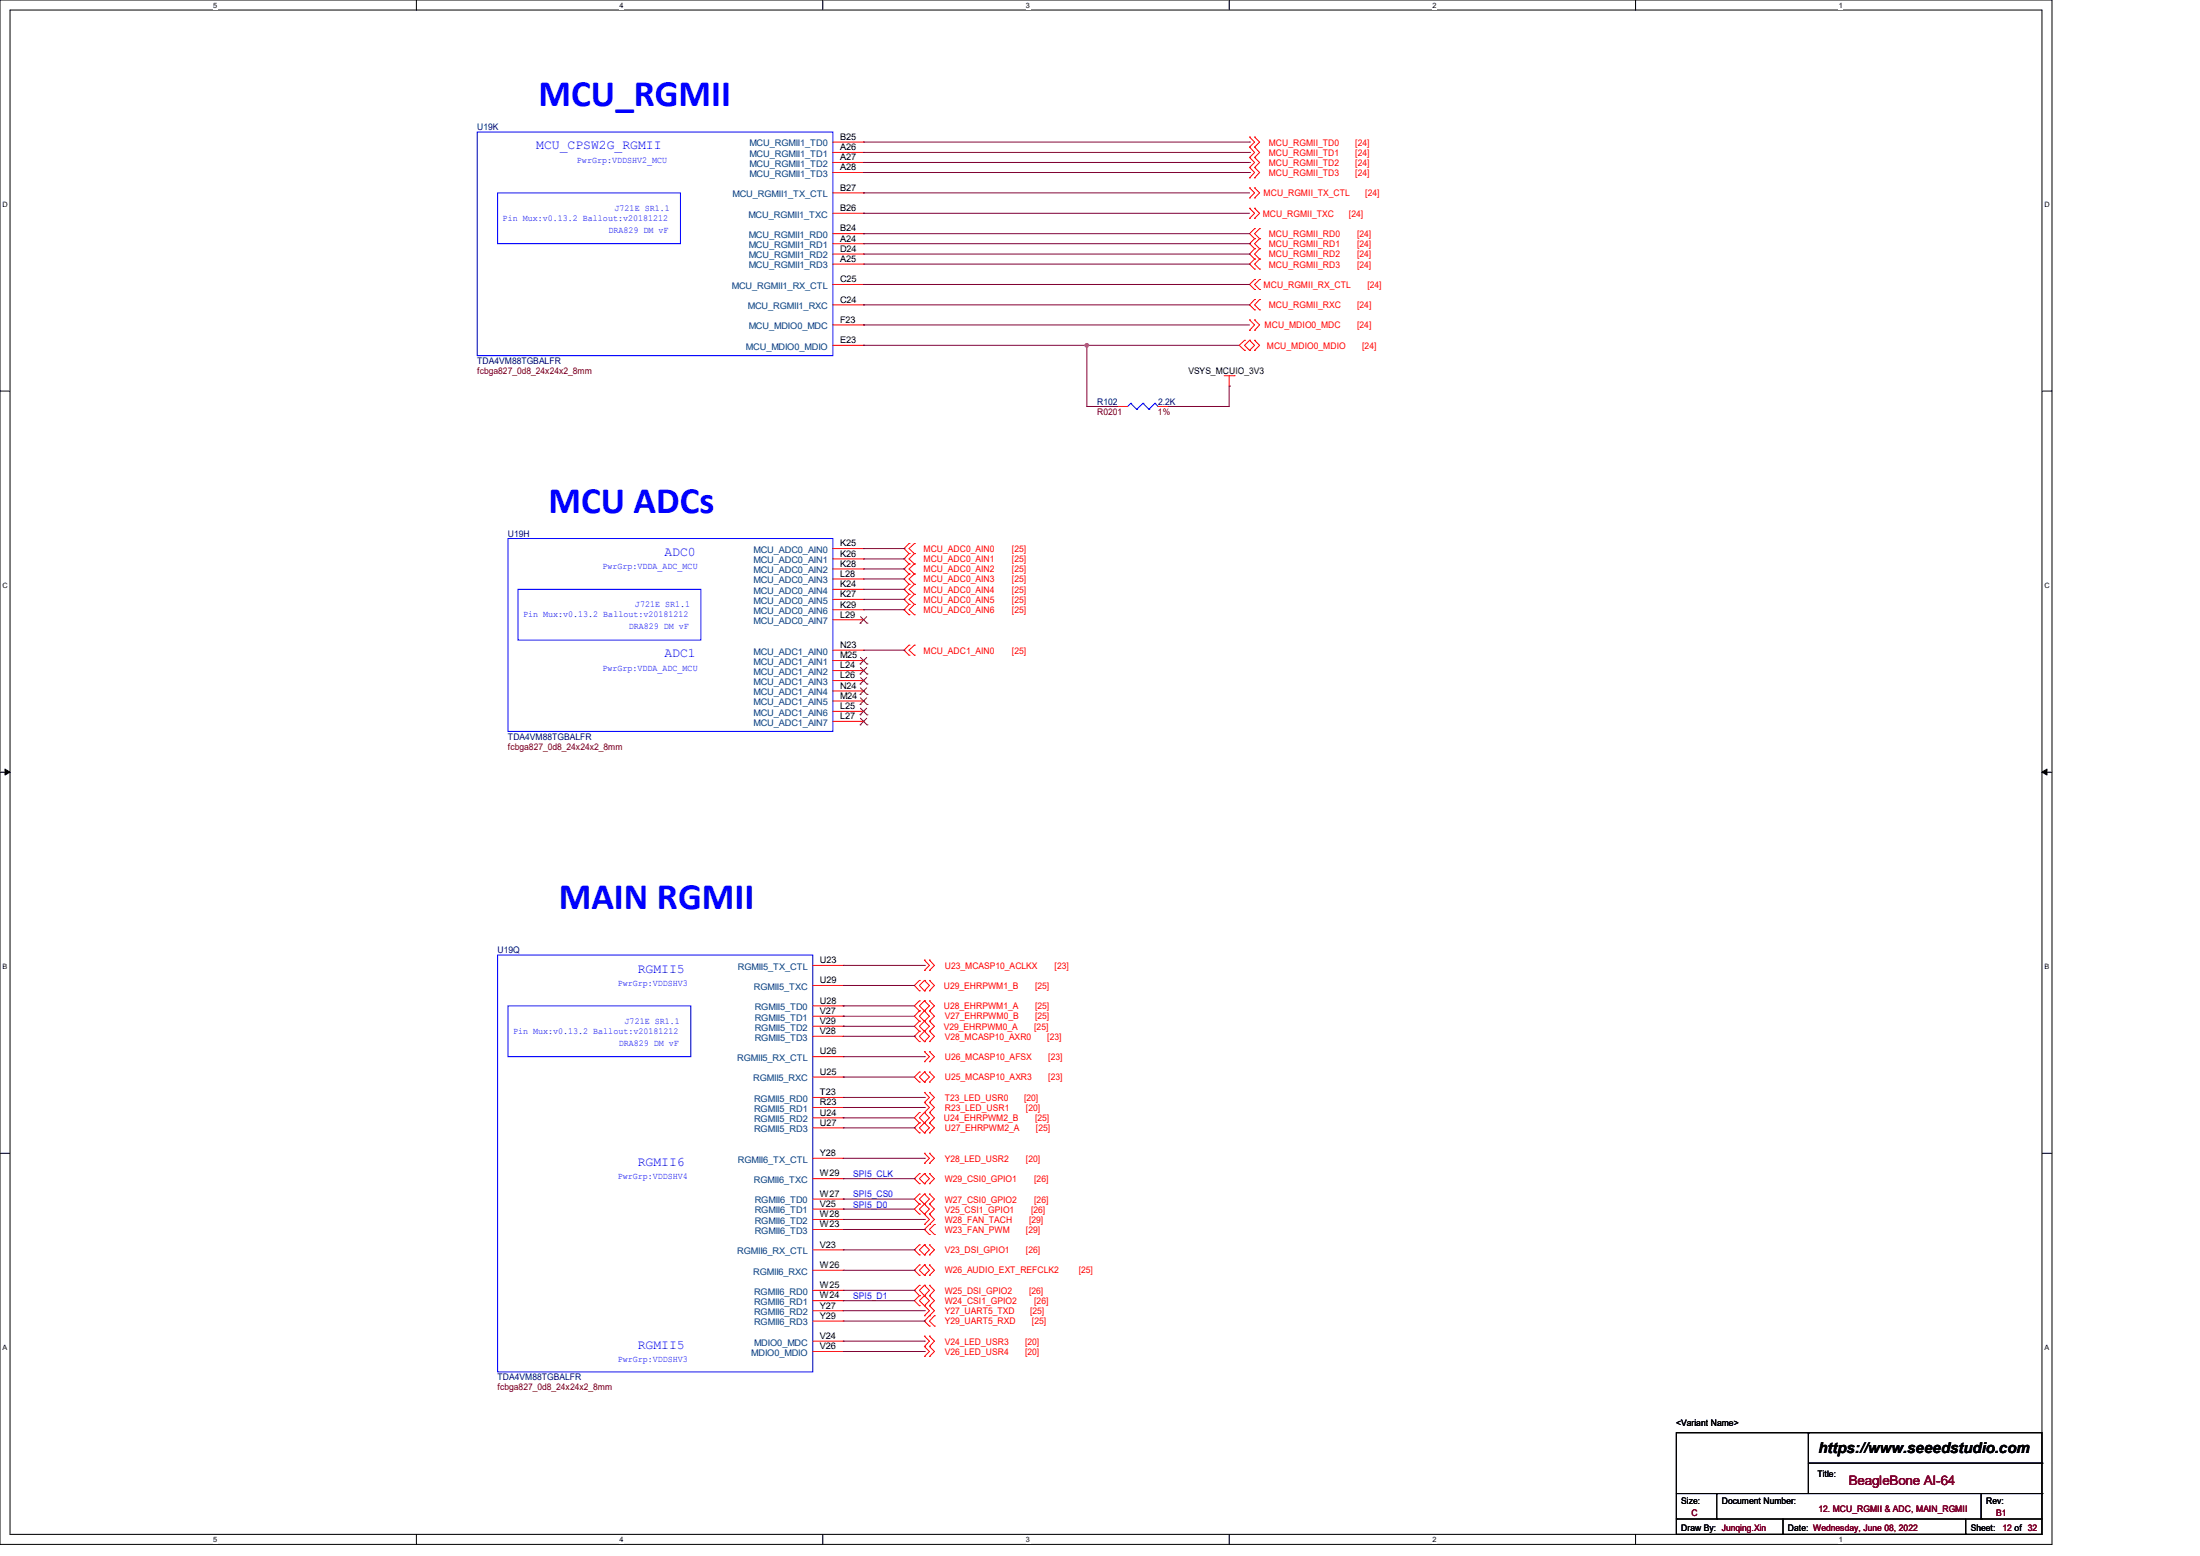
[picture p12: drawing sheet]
<svg xmlns="http://www.w3.org/2000/svg" width="297mm" height="210mm" viewBox="0 0 297 210" stroke-linecap="round" stroke-linejoin="round" font-family="sans-serif">
<path d="M0 0h277v208.4h-277zM1.4 1.4h274.3v205.7h-274.3z" fill="none" stroke="#000" stroke-width=".14"/>
<g fill="#fff">
<path d="M28.8 .1h.5v1.1h-.5z"/>
<path d="M28.8 207.2h.5v1.1h-.5z"/>
</g>
<path d="M56.2 0v1.4M56.2 207.1v1.3" fill="none" stroke="#000" stroke-width=".14"/>
<g fill="#fff">
<path d="M83.7 .1h.5v1.1h-.5z"/>
<path d="M83.7 207.2h.5v1.1h-.5z"/>
</g>
<path d="M111.1 0v1.4M111.1 207.1v1.3" fill="none" stroke="#000" stroke-width=".14"/>
<g fill="#fff">
<path d="M138.5 .1h.6v1.1h-.6z"/>
<path d="M138.5 207.2h.6v1.1h-.6z"/>
</g>
<path d="M165.9 0v1.4M165.9 207.1v1.3" fill="none" stroke="#000" stroke-width=".14"/>
<g fill="#fff">
<path d="M193.4 .1h.5v1.1h-.5z"/>
<path d="M193.4 207.2h.5v1.1h-.5z"/>
</g>
<path d="M220.8 0v1.4M220.8 207.1v1.3" fill="none" stroke="#000" stroke-width=".14"/>
<g fill="#fff">
<path d="M248.2 .1h.6v1.1h-.6z"/>
<path d="M248.2 207.2h.6v1.1h-.6z"/>
<path d="M.3 27.1h.8v1.1h-.8z"/>
<path d="M276 27.1h.7v1.1h-.7z"/>
<path d="M.3 78.5h.8v1.1h-.8z"/>
<path d="M276 78.5h.7v1.1h-.7z"/>
</g>
<path d="M0 52.8h1.4M275.7 52.8h1.3" fill="none" stroke="#000" stroke-width=".14"/>
<g fill="#fff">
<path d="M.3 129.9h.7v1.1h-.7z"/>
<path d="M276 129.9h.6v1.1h-.6z"/>
</g>
<path d="M0 104.2h1.4M275.7 104.2h1.3" fill="none" stroke="#000" stroke-width=".14"/>
<path d="M.7 103.8l.7 .4-.7 .4zM275.7 104.2l.7-.4v.8z" fill="#000" stroke="#000" stroke-width=".14"/>
<g fill="#fff">
<path d="M.3 181.4h.7v1.1h-.7z"/>
<path d="M276 181.4h.6v1.1h-.6z"/>
</g>
<g fill="none" stroke="#000" stroke-width=".14">
<path d="M0 155.7h1.4M275.7 155.7h1.3M226.3 193.4h49.4v13.7h-49.4zM244.1 193.4h.1M244.1 193.4v8.2M244.1 197.5h31.6M275.7 197.5h.1M226.3 205h.1M226.3 205h49.4M226.3 201.6h49.4M231.8 205h.1M231.8 201.6v3.4"/>
<path d="M240.7 207.1h.1M240.7 205v2.1M265.4 207.1h.1M265.4 205v2.1M267.5 205h.1M267.5 201.6v3.4M275.7 201.6h.1"/>
</g>
<g fill="none" stroke="#f00" stroke-width=".14">
<path d="M112.4 19.2h4.2M116.6 19.2h.1M168.7 19.9h.1M168.7 18.5h.1M168.7 18.5l.7 .7-.7 .7M168.7 19.9l.7 .7-.7 .7M169.4 19.9h.1M169.4 18.5h.1M169.4 18.5l.7 .7-.7 .7M169.4 19.9l.7 .7-.7 .7M112.4 20.6h4.2M112.4 21.9h4.2"/>
<path d="M112.4 23.3h4.2M112.4 26h4.2M112.4 28.8h4.2M112.4 31.5h4.2M112.4 32.9h4.2M112.4 34.3h4.2M112.4 35.6h4.2M112.4 38.4h4.2M116.6 20.6h.1M116.6 21.9h.1M116.6 23.3h.1M116.6 26h.1"/>
<path d="M116.6 28.8h.1M116.6 31.5h.1M116.6 32.9h.1M116.6 34.3h.1M116.6 35.6h.1M116.6 38.4h.1M168.7 21.3h.1M168.7 22.6h.1M168.7 24h.1M168.7 26.7h.1M168.7 25.4h.1M168.7 29.5h.1"/>
<path d="M168.7 28.1h.1M168.7 28.1l.7 .7-.7 .7M168.7 21.3l.7 .6-.7 .7M168.7 22.6l.7 .7-.7 .7M168.7 25.4l.7 .6-.7 .7M169.4 21.3h.1M169.4 22.6h.1M169.4 24h.1M169.4 26.7h.1M169.4 25.4h.1M169.4 29.5h.1M169.4 28.1h.1"/>
<path d="M169.4 30.9h.1M169.4 32.2h.1M169.4 33.6h.1M169.4 35h.1M169.4 36.3h.1M169.4 37.7h.1M169.4 39.1h.1M169.4 28.1l.7 .7-.7 .7M169.4 32.2l-.7 .7 .7 .7M169.4 21.3l.7 .6-.7 .7M169.4 22.6l.7 .7-.7 .7M169.4 25.4l.7 .6-.7 .7"/>
<path d="M169.4 30.9l-.7 .6 .7 .7M169.4 33.6l-.7 .7 .7 .7M169.4 35l-.7 .6 .7 .7M169.4 37.7l-.7 .7 .7 .7M170.1 32.2h.1M170.1 30.9h.1M170.1 33.6h.1M170.1 35h.1M170.1 36.3h.1M170.1 39.1h.1M170.1 37.7h.1M170.1 30.9l-.7 .6 .7 .7"/>
<path d="M170.1 32.2l-.7 .7 .7 .7M170.1 33.6l-.7 .7 .7 .7M170.1 35l-.7 .6 .7 .7M170.1 37.7l-.7 .7 .7 .7M112.4 41.1h4.2M112.4 43.9h4.2M112.4 46.6h4.2M116.6 41.1h.1M116.6 43.9h.1M116.6 46.6h.1M150.9 54.9h.1M150.9 54.9h1.3"/>
<path d="M156.3 54.9h1.4M157.7 54.9h.1M165.3 50.7h1.3M165.9 52.1h.1M165.9 50.7v1.4M166.6 50.7h.1M168 45.9h.1M168 47.3h.1M168 45.9l-.7 .7 .7 .7M168.7 44.6h.1M168.7 43.2h.1M168.7 47.3h.1"/>
<path d="M168.7 45.9h.1M168.7 43.2l.7 .7-.7 .7M168.7 45.9l-.7 .7 .7 .7M168.7 45.9l.7 .7-.7 .7M169.4 40.4h.1M169.4 41.8h.1M169.4 44.6h.1M169.4 43.2h.1M169.4 45.9h.1M169.4 47.3h.1M169.4 40.4l-.7 .7 .7 .7M169.4 43.2l.7 .7-.7 .7"/>
<path d="M169.4 45.9l.7 .7-.7 .7M170.1 41.8h.1M170.1 40.4h.1M170.1 40.4l-.7 .7 .7 .7M112.4 74h4.2M112.4 75.4h4.2M112.4 76.8h4.2M112.4 78.1h4.2M112.4 79.5h4.2M116.6 74h.1M116.6 75.4h.1M116.6 76.8h.1"/>
<path d="M116.6 78.1h.1M116.6 79.5h.1M122.7 73.4h.1M122.7 74.7h.1M122.7 76.1h.1M122.7 77.5h.1M122.7 78.9h.1M122.7 73.4l-.7 .6 .7 .7M122.7 74.7l-.7 .7 .7 .7M122.7 76.1l-.7 .7 .7 .7M122.7 77.5l-.7 .6 .7 .8M122.7 78.9l-.7 .6 .7 .7"/>
<path d="M123.4 74.7h.1M123.4 73.4h.1M123.4 76.1h.1M123.4 77.5h.1M123.4 78.9h.1M123.4 73.4l-.7 .6 .7 .7M123.4 74.7l-.7 .7 .7 .7M123.4 76.1l-.7 .7 .7 .7M123.4 77.5l-.7 .6 .7 .8M123.4 78.9l-.7 .6 .7 .7M112.4 80.9h4.2M112.4 82.3h4.2"/>
<path d="M112.4 83.7h4.2M112.4 87.8h4.2M112.4 89.2h4.2M112.4 90.5h4.2M112.4 91.9h4.2M112.4 93.3h4.2M112.4 94.6h4.2M112.4 96h4.2M112.4 97.4h4.2M116.6 80.9h.1M116.6 82.3h.1M116.6 83.7h.1"/>
<path d="M116.6 87.8h.1M116.6 89.2h.1M116.6 90.5h.1M116.6 91.9h.1M116.6 93.3h.1M116.6 94.6h.1M116.6 96h.1M116.6 97.4h.1M122.7 80.2h.1M122.7 81.6h.1M122.7 83h.1M122.7 87.1h.1"/>
<path d="M122.7 88.4h.1M122.7 80.2l-.7 .7 .7 .7M122.7 81.6l-.7 .7 .7 .7M122.7 87.1l-.7 .7 .7 .6M123.4 80.2h.1M123.4 81.6h.1M123.4 83h.1M123.4 88.4h.1M123.4 87.1h.1M123.4 80.2l-.7 .7 .7 .7M123.4 81.6l-.7 .7 .7 .7M123.4 87.1l-.7 .7 .7 .6"/>
<path d="M109.7 130.3h4.1M109.7 133h4.1M109.7 135.8h4.1M109.7 137.2h4.1M109.7 138.5h4.1M109.7 139.9h4.1M113.8 130.3h.1M113.8 133h.1M113.8 135.8h.1M113.8 137.2h.1M113.8 138.5h.1M113.8 139.9h.1"/>
<path d="M124.1 137.8h.1M124.1 139.2h.1M124.1 135.1h.1M124.1 136.4h.1M124.1 132.3h.1M124.1 133.7h.1M124.1 137.8l-.7 .7 .7 .7M124.1 135.1l-.7 .7 .7 .6M124.1 132.3l-.7 .7 .7 .7M124.1 136.4l-.7 .8 .7 .6M124.1 139.2l-.7 .7 .7 .7M124.8 139.2h.1"/>
<path d="M124.8 137.8h.1M124.8 136.4h.1M124.8 135.1h.1M124.8 133.7h.1M124.8 132.3h.1M124.8 129.6h.1M124.8 131h.1M124.8 136.4l.7 .8-1.4 1.3 1.4 1.4-.7 .7M124.8 136.4l-.7 .8 1.4 1.3-1.4 1.4 .7 .7M124.8 135.1l-.7 .7 .7 .6M124.8 135.1l.7 .7-.7 .6M124.8 132.3l-.7 .7 .7 .7"/>
<path d="M124.8 132.3l.7 .7-.7 .7M124.8 129.6l.7 .7-.7 .7M125.5 137.8h.1M125.5 139.2h.1M125.5 135.1h.1M125.5 136.4h.1M125.5 132.3h.1M125.5 133.7h.1M125.5 129.6h.1M125.5 131h.1M125.5 137.8l.7 .7-.7 .7M125.5 135.1l.7 .7-.7 .6"/>
<path d="M125.5 129.6l.7 .7-.7 .7M125.5 132.3l.7 .7-.7 .7M125.5 139.2l.7 .7-.7 .7M125.5 136.4l.7 .8-.7 .6M109.7 142.6h4.1M109.7 145.4h4.1M109.7 148.1h4.1M109.7 149.5h4.1M109.7 150.9h4.1M109.7 152.2h4.1M109.7 156.3h4.1M109.7 159.1h4.1"/>
<path d="M113.8 142.6h.1M113.8 145.4h.1M113.8 148.1h.1M113.8 149.5h.1M113.8 150.9h.1M113.8 152.2h.1M113.8 156.3h.1M113.8 159.1h.1M124.1 150.2h.1M124.1 151.6h.1M124.1 152.9h.1M124.1 140.6h.1"/>
<path d="M124.1 144.7h.1M124.1 146.1h.1M124.1 158.4h.1M124.1 159.8h.1M124.1 150.2l-.7 .7 .7 .7M124.1 151.6l-.7 .6 .7 .7M124.1 144.7l-.7 .7 .7 .7M124.1 158.4l-.7 .7 .7 .7M124.8 151.6h.1M124.8 150.2h.1M124.8 152.9h.1M124.8 141.9h.1"/>
<path d="M124.8 143.3h.1M124.8 140.6h.1M124.8 146.1h.1M124.8 144.7h.1M124.8 147.4h.1M124.8 148.8h.1M124.8 155.7h.1M124.8 157h.1M124.8 159.8h.1M124.8 158.4h.1M124.8 150.2l-.7 .7 1.4 1.3-.7 .7M124.8 150.2l.7 .7-1.4 1.3 .7 .7"/>
<path d="M124.8 141.9l.7 .7-.7 .7M124.8 144.7l-.7 .7 .7 .7M124.8 144.7l.7 .7-.7 .7M124.8 147.4l.7 .7-.7 .7M124.8 148.8l.7 .7-.7 .7M124.8 155.7l.7 .6-.7 .7M124.8 158.4l-.7 .7 .7 .7M124.8 158.4l.7 .7-.7 .7M125.5 150.2h.1M125.5 151.6h.1M125.5 152.9h.1M125.5 141.9h.1"/>
<path d="M125.5 143.3h.1M125.5 140.6h.1M125.5 144.7h.1M125.5 146.1h.1M125.5 147.4h.1M125.5 148.8h.1M125.5 155.7h.1M125.5 157h.1M125.5 158.4h.1M125.5 159.8h.1M125.5 150.2l.7 .7-.7 .7M125.5 148.8l.7 .7-.7 .7"/>
<path d="M125.5 151.6l.7 .6-.7 .7M125.5 141.9l.7 .7-.7 .7M125.5 144.7l.7 .7-.7 .7M125.5 147.4l.7 .7-.7 .7M125.5 155.7l.7 .6-.7 .7M125.5 158.4l.7 .7-.7 .7M109.7 161.8h4.1M109.7 163.2h4.1M109.7 164.6h4.1M109.7 165.9h4.1M109.7 168.7h4.1M109.7 171.5h4.1"/>
<path d="M109.7 174.2h4.1M109.7 175.6h4.1M109.7 176.9h4.1M109.7 178.3h4.1M113.8 161.8h.1M113.8 163.2h.1M113.8 164.6h.1M113.8 165.9h.1M113.8 168.7h.1M113.8 171.5h.1M113.8 174.2h.1M113.8 175.6h.1"/>
<path d="M113.8 176.9h.1M113.8 178.3h.1M124.1 170.7h.1M124.1 172.1h.1M124.1 161.2h.1M124.1 162.5h.1M124.1 163.9h.1M124.1 174.9h.1M124.1 176.2h.1M124.1 168h.1M124.1 169.4h.1M124.1 173.5h.1"/>
<path d="M124.1 170.7l-.7 .8 .7 .6M124.1 173.5l-.7 .7 .7 .7M124.1 161.2l-.7 .6 .7 .7M124.1 162.5l-.7 .7 .7 .7M124.1 174.9l-.7 .7 .7 .6M124.1 168l-.7 .7 .7 .7M124.8 163.9h.1M124.8 165.3h.1M124.8 172.1h.1M124.8 170.7h.1M124.8 176.2h.1M124.8 177.6h.1"/>
<path d="M124.8 162.5h.1M124.8 161.2h.1M124.8 174.9h.1M124.8 169.4h.1M124.8 168h.1M124.8 173.5h.1M124.8 163.9l.7 .7-.7 .7M124.8 170.7l-.7 .8 .7 .6M124.8 170.7l.7 .8-.7 .6M124.8 174.9l-.7 .7 1.4 1.3-.7 .7M124.8 161.2l-.7 .6 1.4 1.4-.7 .7M124.8 161.2l.7 .6-1.4 1.4 .7 .7"/>
<path d="M124.8 174.9l.7 .7-.7 .6M124.8 168l-.7 .7 .7 .7M124.8 168l.7 .7-.7 .7M124.8 173.5l-.7 .7 .7 .7M124.8 173.5l.7 .7-.7 .7M125.5 163.9h.1M125.5 165.3h.1M125.5 166.6h.1M125.5 170.7h.1M125.5 172.1h.1M125.5 177.6h.1M125.5 179h.1"/>
<path d="M125.5 176.2h.1M125.5 161.2h.1M125.5 162.5h.1M125.5 174.9h.1M125.5 168h.1M125.5 169.4h.1M125.5 173.5h.1M125.5 163.9l.7 .7-1.4 1.3 .7 .7M125.5 170.7l.7 .8-.7 .6M125.5 177.6l-.7 .7 .7 .7M125.5 176.2l.7 .7-.7 .7M125.5 161.2l.7 .6-.7 .7"/>
<path d="M125.5 162.5l.7 .7-.7 .7M125.5 174.9l.7 .7-.7 .6M125.5 168l.7 .7-.7 .7M125.5 173.5l.7 .7-.7 .7M126.2 166.6h.1M126.2 165.3h.1M126.2 179h.1M126.2 177.6h.1M126.2 165.3l-.7 .6 .7 .7M126.2 177.6l-.7 .7 .7 .7M109.7 181h4.1M109.7 182.4h4.1"/>
<path d="M113.8 181h.1M113.8 182.4h.1M124.8 180.3h.1M124.8 181.7h.1M124.8 183.1h.1M124.8 180.3l.7 .7-.7 .7M124.8 181.7l.7 .7-.7 .7M125.5 180.3h.1M125.5 181.7h.1M125.5 183.1h.1M125.5 180.3l.7 .7-.7 .7M125.5 181.7l.7 .7-.7 .7"/>
</g>
<g fill="none" stroke="#00f" stroke-width=".14">
<path d="M64.4 17.8h48v30.2h-48zM67.2 26h24.7v6.9h-24.7zM152.7 54.4h.1M152.7 54.4l-.5 .5M152.7 54.4l.8 .8M153.5 55.2h.1M154.3 54.4h.1M154.3 54.4l-.8 .8M154.3 54.4l.8 .8M155.1 55.2h.1M155.9 54.4h.1M155.9 54.4l-.8 .8"/>
<path d="M155.9 54.4l.4 .5M156.3 54.9h.1M68.6 72.7h43.8v26h-43.8zM69.9 79.5h24.7v6.9h-24.7zM67.2 128.9h42.5v56.3h-42.5zM68.6 135.8h24.7v6.8h-24.7z"/>
</g>
<g fill="none" stroke="#7f3f00" stroke-width=".14">
<path d="M116.1 84.1h.1M116.1 89.6h.1M116.1 91h.1M116.1 92.3h.1M116.1 93.7h.1M116.1 95.1h.1M116.1 96.5h.1M116.1 97.8h.1M116.2 83.2l.9 .9M116.2 88.7l.9 .9M116.2 90.1l.9 .9M116.2 91.4l.9 .9"/>
<path d="M116.2 92.8l.9 .9M116.2 94.2l.9 .9M116.2 95.6l.9 .9M116.2 96.9l.9 .9M117 83.2l-.9 .9M117 88.7l-.9 .9M117 90.1l-.9 .9M117 91.4l-.9 .9M117 92.8l-.9 .9M117 94.2l-.9 .9M117 95.6l-.9 .9M117 96.9l-.9 .9"/>
<path d="M117.1 84.1h.1M117.1 89.6h.1M117.1 91h.1M117.1 92.3h.1M117.1 93.7h.1M117.1 95.1h.1M117.1 96.5h.1M117.1 97.8h.1"/>
</g>
<g fill="none" stroke="#7f003f" stroke-width=".14">
<path d="M116.6 19.2h52.1M168.7 19.2h.1M116.6 26h.1M116.6 28.8h.1M116.6 31.5h.1M116.6 38.4h.1M116.6 20.6h52.1M116.6 21.9h52.1M116.6 23.3h52.1M116.6 26h52.1M116.6 28.8h52.1M116.6 31.5h52.1"/>
<path d="M116.6 32.9h52.1M116.6 34.3h52.1M116.6 35.6h52.1M116.6 38.4h52.1M168.7 20.6h.1M168.7 21.9h.1M168.7 23.3h.1M168.7 32.9h.1M168.7 34.3h.1M168.7 35.6h.1M116.6 41.1h.1M116.6 43.9h.1"/>
<path d="M116.6 46.6h.1M116.6 41.1h52.1M116.6 43.9h52.1M116.6 46.6h50.7M146.7 46.6h.1M146.7 54.9h.1M146.7 46.6v8.3M146.7 54.9h4.2M157.7 54.9h.1M165.9 52.1h.1M165.9 52.1v2.8h-8.2M116.6 74h5.4"/>
<path d="M116.6 75.4h5.4M116.6 76.8h5.4M116.6 78.1h5.4M116.6 79.5h5.4M122 74h.1M122 75.4h.1M122 76.8h.1M122 78.1h.1M122 79.5h.1M116.6 80.9h5.4M116.6 82.3h5.4M116.6 87.8h5.4"/>
<path d="M122 80.9h.1M122 82.3h.1M122 87.8h.1M113.8 133h.1M113.8 135.8h.1M113.8 137.2h.1M113.8 138.5h.1M113.8 133h9.6M113.8 135.8h9.6M113.8 137.2h9.6M113.8 138.5h9.6M113.8 130.3h11"/>
<path d="M113.8 139.9h9.6M123.4 139.9h.1M124.8 130.3h.1M113.8 145.4h.1M113.8 150.9h.1M113.8 159.1h9.6M113.8 145.4h9.6M113.8 150.9h9.6M113.8 152.2h9.6M113.8 156.3h11M113.8 142.6h11M113.8 148.1h11"/>
<path d="M113.8 149.5h11M123.4 159.1h.1M123.4 152.2h.1M124.8 156.3h.1M124.8 142.6h.1M124.8 148.1h.1M124.8 149.5h.1M113.8 163.2h.1M113.8 175.6h.1M113.8 161.8h.1M113.8 163.2h9.6M113.8 175.6h9.6"/>
<path d="M113.8 161.8h9.6M113.8 165.9h11M113.8 164.6h11M113.8 171.5h9.6M113.8 178.3h11M113.8 176.9h11M113.8 174.2h9.6M113.8 168.7h9.6M123.4 171.5h.1M123.4 174.2h.1M123.4 168.7h.1M124.8 165.9h.1"/>
<path d="M124.8 164.6h.1M124.8 178.3h.1M124.8 176.9h.1M113.8 181h11M113.8 182.4h11M124.8 181h.1M124.8 182.4h.1"/>
</g>
<circle cx="146.7" cy="46.6" r=".25" fill="#f0f" stroke="#f0f" stroke-width=".14"/>
<g font-size="5" fill="#00f">
<text x="72.7" y="14.4">MCU_RGMII</text>
<text x="74" y="69.2">MCU ADCs</text>
<text x="75.4" y="122.7">MAIN RGMII</text>
</g>
<text font-size="2" x="245.5" y="196.1">https://www.seeedstudio.com</text>
<g font-size="1.8" fill="#00f">
<text x="72.4" y="20.2">MCU_CPSW2G_RGMII</text>
<text x="89.7" y="75">ADC0</text>
<text x="89.7" y="88.7">ADC1</text>
<text x="86.1" y="131.3">RGMII5</text>
<text x="86.1" y="157.3">RGMII6</text>
<text x="86.1" y="182">RGMII5</text>
</g>
<text font-size="1.8" fill="#7f0000" x="249.6" y="200.5">BeagleBone AI-64</text>
<g font-size="1.2" fill="#00007f">
<text x="64.4" y="17.6">U19K</text>
<text x="64.4" y="49.1">TDA4VM88TGBALFR</text>
<text x="148.1" y="54.6">R102</text>
<text x="156.3" y="54.6">2.2K</text>
<text x="68.6" y="72.4">U19H</text>
<text x="68.6" y="99.9">TDA4VM88TGBALFR</text>
<text x="67.2" y="128.7">U19Q</text>
<text x="67.2" y="186.3">TDA4VM88TGBALFR</text>
</g>
<g font-size="1.2" fill="#00f">
<text x="77.9" y="22">PwrGrp:VDDSHV2_MCU</text>
<text x="67.9" y="29.8">Pin Mux:v0.13.2 Ballout:v20181212</text>
<text x="83" y="28.4">J721E SR1.1</text>
<text x="82.1" y="31.5">DRA829 DM vF</text>
<text x="81.3" y="76.8">PwrGrp:VDDA_ADC_MCU</text>
<text x="70.6" y="83.3">Pin Mux:v0.13.2 Ballout:v20181212</text>
<text x="85.7" y="81.9">J721E SR1.1</text>
<text x="84.9" y="84.9">DRA829 DM vF</text>
<text x="81.3" y="90.6">PwrGrp:VDDA_ADC_MCU</text>
<text x="83.4" y="133.1">PwrGrp:VDDSHV3</text>
<text x="69.3" y="139.5">Pin Mux:v0.13.2 Ballout:v20181212</text>
<text x="83.5" y="141.2">DRA829 DM vF</text>
<text x="84.3" y="138.2">J721E SR1.1</text>
<text x="83.4" y="159.1">PwrGrp:VDDSHV4</text>
<text x="115.2" y="158.9">SPI5_CLK</text>
<text x="115.2" y="161.6">SPI5_CS0</text>
<text x="115.2" y="163">SPI5_D0</text>
<text x="115.2" y="175.3">SPI5_D1</text>
<text x="83.4" y="183.9">PwrGrp:VDDSHV3</text>
</g>
<g font-size="1.2" fill="#003f7f">
<text x="101.2" y="19.8">MCU_RGMII1_TD0</text>
<text x="101.2" y="21.2">MCU_RGMII1_TD1</text>
<text x="101.2" y="22.5">MCU_RGMII1_TD2</text>
<text x="101.2" y="23.9">MCU_RGMII1_TD3</text>
<text x="98.9" y="26.6">MCU_RGMII1_TX_CTL</text>
<text x="101" y="29.4">MCU_RGMII1_TXC</text>
<text x="101.1" y="32.1">MCU_RGMII1_RD0</text>
<text x="101.1" y="33.5">MCU_RGMII1_RD1</text>
<text x="101.1" y="34.9">MCU_RGMII1_RD2</text>
<text x="98.8" y="39">MCU_RGMII1_RX_CTL</text>
<text x="101" y="41.7">MCU_RGMII1_RXC</text>
<text x="101.1" y="36.2">MCU_RGMII1_RD3</text>
<text x="100.7" y="47.2">MCU_MDIO0_MDIO</text>
<text x="101.1" y="44.4">MCU_MDIO0_MDC</text>
<text x="101.7" y="74.6">MCU_ADC0_AIN0</text>
<text x="101.7" y="76">MCU_ADC0_AIN1</text>
<text x="101.7" y="77.4">MCU_ADC0_AIN2</text>
<text x="101.7" y="78.7">MCU_ADC0_AIN3</text>
<text x="101.7" y="80.1">MCU_ADC0_AIN4</text>
<text x="101.7" y="81.5">MCU_ADC0_AIN5</text>
<text x="101.7" y="82.9">MCU_ADC0_AIN6</text>
<text x="101.7" y="84.2">MCU_ADC0_AIN7</text>
<text x="101.7" y="88.3">MCU_ADC1_AIN0</text>
<text x="101.7" y="89.7">MCU_ADC1_AIN1</text>
<text x="101.7" y="91.1">MCU_ADC1_AIN2</text>
<text x="101.7" y="92.5">MCU_ADC1_AIN3</text>
<text x="101.7" y="93.9">MCU_ADC1_AIN4</text>
<text x="101.7" y="95.2">MCU_ADC1_AIN5</text>
<text x="101.7" y="96.6">MCU_ADC1_AIN6</text>
<text x="101.7" y="98">MCU_ADC1_AIN7</text>
<text x="99.6" y="130.9">RGMII5_TX_CTL</text>
<text x="101.8" y="133.6">RGMII5_TXC</text>
<text x="101.9" y="136.4">RGMII5_TD0</text>
<text x="101.9" y="137.8">RGMII5_TD1</text>
<text x="99.5" y="143.2">RGMII5_RX_CTL</text>
<text x="101.9" y="139.1">RGMII5_TD2</text>
<text x="101.9" y="140.5">RGMII5_TD3</text>
<text x="101.7" y="146">RGMII5_RXC</text>
<text x="101.8" y="148.7">RGMII5_RD0</text>
<text x="101.8" y="150.1">RGMII5_RD1</text>
<text x="101.8" y="151.5">RGMII5_RD2</text>
<text x="101.8" y="152.8">RGMII5_RD3</text>
<text x="99.6" y="156.9">RGMII6_TX_CTL</text>
<text x="101.8" y="159.7">RGMII6_TXC</text>
<text x="101.9" y="162.4">RGMII6_TD0</text>
<text x="101.9" y="163.8">RGMII6_TD1</text>
<text x="101.9" y="165.2">RGMII6_TD2</text>
<text x="101.9" y="166.5">RGMII6_TD3</text>
<text x="99.5" y="169.3">RGMII6_RX_CTL</text>
<text x="101.7" y="172">RGMII6_RXC</text>
<text x="101.8" y="174.7">RGMII6_RD0</text>
<text x="101.8" y="176.1">RGMII6_RD1</text>
<text x="101.8" y="177.5">RGMII6_RD2</text>
<text x="101.8" y="178.9">RGMII6_RD3</text>
<text x="101.4" y="183">MDIO0_MDIO</text>
<text x="101.8" y="181.6">MDIO0_MDC</text>
</g>
<g font-size="1.2">
<text x="113.4" y="18.9">B25</text>
<text x="113.4" y="20.3">A26</text>
<text x="113.4" y="21.6">A27</text>
<text x="113.4" y="23">A28</text>
<text x="113.4" y="25.7">B27</text>
<text x="113.4" y="28.5">B26</text>
<text x="113.4" y="31.2">B24</text>
<text x="113.4" y="32.6">A24</text>
<text x="113.4" y="34">D24</text>
<text x="113.4" y="35.3">A25</text>
<text x="113.4" y="38.1">C25</text>
<text x="113.4" y="40.9">C24</text>
<text x="113.4" y="43.6">F23</text>
<text x="113.4" y="46.3">E23</text>
<text x="160.4" y="50.5">VSYS_MCUIO_3V3</text>
<text x="113.4" y="73.7">K25</text>
<text x="113.4" y="75.1">K26</text>
<text x="113.4" y="76.5">K28</text>
<text x="113.4" y="77.8">L28</text>
<text x="113.4" y="79.2">K24</text>
<text x="113.4" y="80.6">K27</text>
<text x="113.4" y="82">K29</text>
<text x="113.4" y="83.4">L29</text>
<text x="113.4" y="87.5">N23</text>
<text x="113.4" y="88.9">M25</text>
<text x="113.4" y="90.2">L24</text>
<text x="113.4" y="91.6">L26</text>
<text x="113.4" y="93">N24</text>
<text x="113.4" y="94.3">M24</text>
<text x="113.4" y="95.7">L25</text>
<text x="113.4" y="97.1">L27</text>
<text x="110.7" y="130">U23</text>
<text x="110.7" y="132.7">U29</text>
<text x="110.7" y="135.5">U28</text>
<text x="110.7" y="136.9">V27</text>
<text x="110.7" y="138.2">V29</text>
<text x="110.7" y="139.6">V28</text>
<text x="110.7" y="142.3">U26</text>
<text x="110.7" y="145.1">U25</text>
<text x="110.7" y="147.8">T23</text>
<text x="110.7" y="149.2">R23</text>
<text x="110.7" y="150.6">U24</text>
<text x="110.7" y="151.9">U27</text>
<text x="110.7" y="156">Y28</text>
<text x="110.7" y="158.8">W29</text>
<text x="110.7" y="161.5">W27</text>
<text x="110.7" y="162.9">V25</text>
<text x="110.7" y="164.3">W28</text>
<text x="110.7" y="165.6">W23</text>
<text x="110.7" y="168.4">V23</text>
<text x="110.7" y="171.2">W26</text>
<text x="110.7" y="173.9">W25</text>
<text x="110.7" y="175.3">W24</text>
<text x="110.7" y="176.6">Y27</text>
<text x="110.7" y="178">Y29</text>
<text x="110.7" y="180.7">V24</text>
<text x="110.7" y="182.1">V26</text>
<text x="226.3" y="192.4">&lt;Variant Name&gt;</text>
<text x="227" y="203">Size:</text>
<text x="232.5" y="203">Document Number:</text>
<text x="245.4" y="199.3">Title:</text>
<text x="268.1" y="203">Rev:</text>
<text x="227" y="206.6">Draw By: Junqing.Xin</text>
<text x="241.4" y="206.6">Date: Wednesday, June 08, 2022</text>
<text x="266.1" y="206.6">Sheet:</text>
</g>
<g font-size="1.2" fill="#f00">
<text x="171.3" y="19.6">MCU_RGMII_TD0</text>
<text x="171.3" y="21">MCU_RGMII_TD1</text>
<text x="171.3" y="22.4">MCU_RGMII_TD2</text>
<text x="171.3" y="23.7">MCU_RGMII_TD3</text>
<text x="183" y="19.6">[24]</text>
<text x="183" y="21">[24]</text>
<text x="183" y="22.4">[24]</text>
<text x="183" y="23.7">[24]</text>
<text x="170.5" y="29.3">MCU_RGMII_TXC</text>
<text x="170.6" y="26.5">MCU_RGMII_TX_CTL</text>
<text x="182.1" y="29.3">[24]</text>
<text x="184.3" y="26.5">[24]</text>
<text x="171.3" y="32">MCU_RGMII_RD0</text>
<text x="171.3" y="33.4">MCU_RGMII_RD1</text>
<text x="171.3" y="34.7">MCU_RGMII_RD2</text>
<text x="183.2" y="32">[24]</text>
<text x="183.2" y="33.4">[24]</text>
<text x="183.2" y="34.7">[24]</text>
<text x="170.6" y="38.9">MCU_RGMII_RX_CTL</text>
<text x="171.3" y="36.1">MCU_RGMII_RD3</text>
<text x="171.3" y="41.6">MCU_RGMII_RXC</text>
<text x="183.2" y="36.1">[24]</text>
<text x="183.2" y="41.6">[24]</text>
<text x="184.6" y="38.9">[24]</text>
<text x="170.7" y="44.3">MCU_MDIO0_MDC</text>
<text x="171" y="47.1">MCU_MDIO0_MDIO</text>
<text x="183.2" y="44.3">[24]</text>
<text x="183.9" y="47.1">[24]</text>
<text x="124.7" y="74.5">MCU_ADC0_AIN0</text>
<text x="124.7" y="75.9">MCU_ADC0_AIN1</text>
<text x="124.7" y="77.3">MCU_ADC0_AIN2</text>
<text x="136.6" y="74.5">[25]</text>
<text x="136.6" y="75.9">[25]</text>
<text x="136.6" y="77.3">[25]</text>
<text x="124.7" y="78.6">MCU_ADC0_AIN3</text>
<text x="124.7" y="80">MCU_ADC0_AIN4</text>
<text x="124.7" y="81.4">MCU_ADC0_AIN5</text>
<text x="124.7" y="82.7">MCU_ADC0_AIN6</text>
<text x="136.6" y="78.6">[25]</text>
<text x="136.6" y="80">[25]</text>
<text x="136.6" y="81.4">[25]</text>
<text x="136.6" y="82.7">[25]</text>
<text x="124.7" y="88.2">MCU_ADC1_AIN0</text>
<text x="136.6" y="88.2">[25]</text>
<text x="127.5" y="130.7">U23_MCASP10_ACLKX</text>
<text x="142.4" y="130.7">[23]</text>
<text x="127.4" y="136.2">U28_EHRPWM1_A</text>
<text x="127.4" y="133.5">U29_EHRPWM1_B</text>
<text x="127.5" y="137.6">V27_EHRPWM0_B</text>
<text x="139.7" y="136.2">[25]</text>
<text x="139.7" y="133.5">[25]</text>
<text x="139.7" y="137.6">[25]</text>
<text x="127.4" y="139">V29_EHRPWM0_A</text>
<text x="127.5" y="143.1">U26_MCASP10_AFSX</text>
<text x="127.5" y="140.3">V28_MCASP10_AXR0</text>
<text x="139.6" y="139">[25]</text>
<text x="141.4" y="140.3">[23]</text>
<text x="141.5" y="143.1">[23]</text>
<text x="127.5" y="145.8">U25_MCASP10_AXR3</text>
<text x="127.5" y="148.6">T23_LED_USR0</text>
<text x="127.5" y="149.9">R23_LED_USR1</text>
<text x="138.3" y="148.6">[20]</text>
<text x="138.5" y="149.9">[20]</text>
<text x="141.5" y="145.8">[23]</text>
<text x="127.4" y="151.3">U24_EHRPWM2_B</text>
<text x="127.5" y="152.7">U27_EHRPWM2_A</text>
<text x="139.7" y="151.3">[25]</text>
<text x="139.9" y="152.7">[25]</text>
<text x="127.5" y="156.8">Y28_LED_USR2</text>
<text x="127.5" y="159.6">W29_CSI0_GPIO1</text>
<text x="138.5" y="156.8">[20]</text>
<text x="139.6" y="159.6">[26]</text>
<text x="127.5" y="165">W28_FAN_TACH</text>
<text x="127.5" y="166.4">W23_FAN_PWM</text>
<text x="127.5" y="162.3">W27_CSI0_GPIO2</text>
<text x="127.5" y="163.7">V25_CSI1_GPIO1</text>
<text x="138.5" y="166.4">[29]</text>
<text x="138.9" y="165">[29]</text>
<text x="139.2" y="163.7">[26]</text>
<text x="139.6" y="162.3">[26]</text>
<text x="127.5" y="171.9">W26_AUDIO_EXT_REFCLK2</text>
<text x="127.5" y="169.2">V23_DSI_GPIO1</text>
<text x="138.5" y="169.2">[26]</text>
<text x="145.6" y="171.9">[25]</text>
<text x="127.5" y="178.7">Y29_UART5_RXD</text>
<text x="127.5" y="177.4">Y27_UART5_TXD</text>
<text x="127.5" y="176">W24_CSI1_GPIO2</text>
<text x="127.5" y="174.6">W25_DSI_GPIO2</text>
<text x="138.9" y="174.6">[26]</text>
<text x="139.1" y="177.4">[25]</text>
<text x="139.3" y="178.7">[25]</text>
<text x="139.6" y="176">[26]</text>
<text x="127.5" y="181.5">V24_LED_USR3</text>
<text x="127.5" y="182.9">V26_LED_USR4</text>
<text x="138.4" y="181.5">[20]</text>
<text x="138.4" y="182.9">[20]</text>
</g>
<g font-size="1.2" fill="#7f0000">
<text x="64.4" y="50.5">fcbga827_0d8_24x24x2_8mm</text>
<text x="148.1" y="56">R0201</text>
<text x="156.3" y="56">1%</text>
<text x="68.6" y="101.3">fcbga827_0d8_24x24x2_8mm</text>
<text x="67.2" y="187.7">fcbga827_0d8_24x24x2_8mm</text>
<text x="228.3" y="204.6">C</text>
<text x="245.5" y="204.1">12. MCU_RGMII &amp; ADC, MAIN_RGMII</text>
<text x="269.5" y="204.6">B1</text>
<text x="270.3" y="206.6">12 of 32</text>
</g>
<g font-size="1">
<text x="28.8" y="1">5</text>
<text x="83.7" y="1">4</text>
<text x="138.5" y="1">3</text>
<text x="193.4" y="1">2</text>
<text x="248.2" y="1">1</text>
<text x=".3" y="27.9">D</text>
<text x="276" y="27.9">D</text>
<text x=".3" y="79.4">C</text>
<text x="276" y="79.4">C</text>
<text x=".3" y="130.8">B</text>
<text x="276" y="130.8">B</text>
<text x=".3" y="182.2">A</text>
<text x="276" y="182.2">A</text>
<text x="28.8" y="208.1">5</text>
<text x="83.7" y="208.1">4</text>
<text x="138.5" y="208.1">3</text>
<text x="193.4" y="208.1">2</text>
<text x="248.2" y="208.1">1</text>
</g>
</svg>
